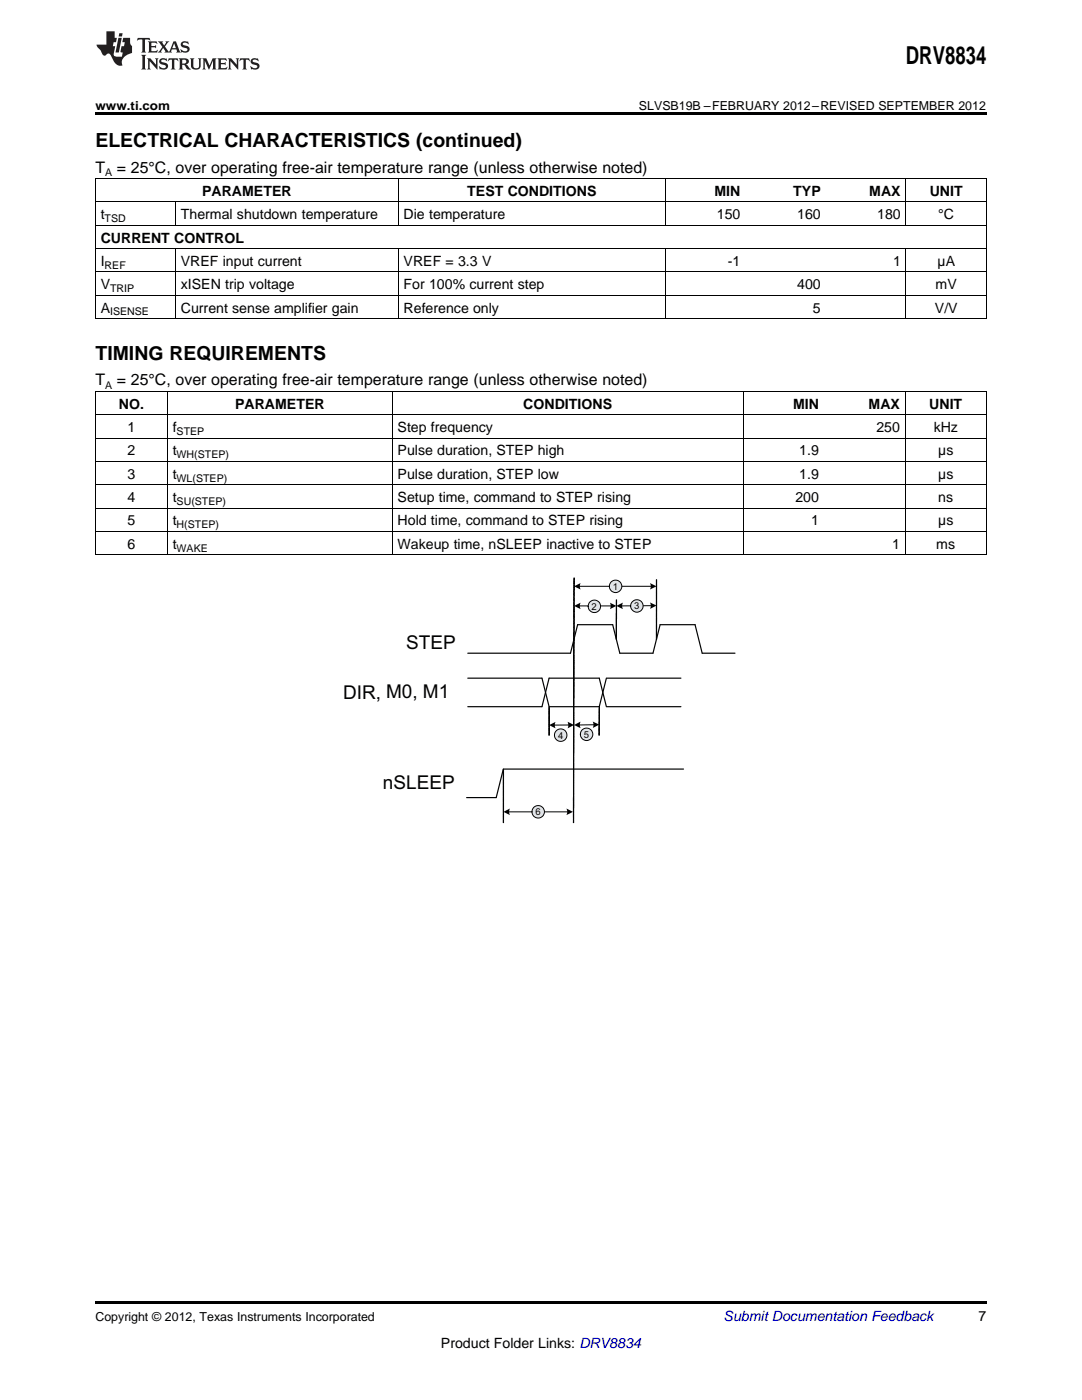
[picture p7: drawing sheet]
<svg xmlns="http://www.w3.org/2000/svg" width="216mm" height="279mm" viewBox="0 0 216 279" stroke-linecap="round" stroke-linejoin="round" font-family="sans-serif">
<path d="M93.3 130.4h20.5l1.5-5.7h7l1.4 5.7h6.6l1.4-5.7h7l1.4 5.7h6.6" fill="none" stroke="#010202" stroke-width=".24"/>
<path d="M122.9 127.4l.1 .2zM122.9 127.2l.1 .2zM122.9 127l.1 .1zM122.9 126.8l.1 .1zM122.9 126.5l.1 .2zM122.9 126.3l.1 .1zM122.9 126.1l.1 .1zM122.9 125.9l.1 .1zM122.9 125.6l.1 .2zM122.9 125.4l.1 .1zM123 125.2v.1zM122.9 125l.1 .1zM122.9 124.7l.1 .2zM123 124.5v.1zM122.9 124.3l.1 .1zM123 124v.2zM122.9 123.8l.1 .2zM122.9 123.6l.1 .1zM122.9 123.4l.1 .1zM123 123.1v.2zM123 122.9v.1zM123 122.7v.1zM122.9 122.5l.1 .1zM123 122.2v.2zM123 122v.1zM123 121.8v.1zM123 121.5v.2zM123 121.3v.1zM123 121.1v.1zM123 120.9v.1zM123 120.6v.2zM123 120.4v.1zM123 120.2v.1zM123 119.9v.2zM123 119.7v.2z" fill-rule="evenodd" fill="#010202"/>
<g fill="none" stroke="#010202" stroke-width=".2">
<path d="M123 119.7v.2zM123 119.9v.2zM122.9 127.4l.1 .2zM122.9 127.2l.1 .2zM122.9 127l.1 .1zM122.9 126.8l.1 .1zM122.9 126.5l.1 .2zM122.9 126.3l.1 .1zM122.9 126.1l.1 .1zM122.9 125.9l.1 .1zM122.9 125.6l.1 .2zM122.9 125.4l.1 .1z"/>
<path d="M122.9 125l.1 .1zM122.9 124.7l.1 .2zM122.9 124.3l.1 .1zM122.9 123.8l.1 .2zM122.9 123.6l.1 .1zM122.9 123.4l.1 .1zM122.9 122.5l.1 .1zM123 125.2v.1zM123 124v.2zM123 123.1v.2zM123 122.9v.1zM123 122.2v.2z"/>
<path d="M123 122v.1zM123 121.8v.1zM123 121.5v.2zM123 121.3v.1zM123 120.9v.1zM123 120.6v.2zM123 120.4v.1zM123 120.2v.1zM123 124.5v.1zM123 122.7v.1zM123 121.1v.1z"/>
</g>
<path d="M114.4 164l.1 .2zM114.5 163.8v.2zM114.4 163.6l.1 .1zM114.5 163.4v.1zM114.5 163.1v.2zM114.4 162.9l.1 .1zM114.5 162.7v.1zM114.4 162.5l.1 .1zM114.5 162.2v.2zM114.5 162v.1zM114.4 161.8l.1 .1zM114.5 161.5v.2zM114.4 161.3l.1 .2zM114.5 161.1v.1zM114.5 160.8v.2zM114.4 160.6l.1 .2zM114.5 160.4v.2zM114.4 160.2l.1 .1zM114.5 159.9v.2zM114.5 159.7v.2zM114.4 159.5l.1 .1zM114.5 159.2v.2zM114.4 159l.1 .2zM114.5 158.8v.1zM114.5 158.6v.1zM114.4 158.3l.1 .2zM114.5 158.1v.2zM114.4 157.9l.1 .1zM114.5 157.7v.1zM114.5 157.4v.2zM114.4 157.2l.1 .2zM114.5 157v.1zM114.4 156.8l.1 .1zM114.5 156.5v.2zM114.5 156.3v.2zM114.4 156.1l.1 .1zM114.5 155.8v.2zM114.4 155.6l.1 .2zM114.5 155.4v.1zM114.5 155.1v.2zM114.4 154.9l.1 .2zM114.4 154.7l.1 .2zM114.4 154.5l.1 .1zM114.4 154.3l.1 .1zM114.4 154l.1 .2zM114.4 153.8l.1 .1zM114.5 153.6v.1zM114.5 153.3v.2zM114.5 153.1v.1zM114.5 152.9v.1zM114.5 152.7v.1zM114.5 152.4v.2zM114.5 152.2v.1zM114.4 152l.1 .1zM114.5 151.8v.1zM114.5 151.5v.2zM114.5 151.3v.1zM114.5 151.1v.1zM114.4 150.9l.1 .1zM114.4 150.6l.1 .2zM114.5 150.4v.1zM114.5 150.2v.1zM114.5 149.9v.2zM114.5 149.7v.1zM114.4 149.5l.1 .1zM114.5 149.2v.2zM114.5 149v.2zM114.5 148.8v.1zM114.5 148.6v.1zM114.5 148.3v.2zM114.5 148.1v.1zM114.5 147.9v.1zM114.5 147.7v.1zM114.5 147.4v.2zM114.5 147.2v.1zM114.5 147v.1zM114.5 146.8v.1zM114.5 146.5v.2zM114.5 146.3v.1zM114.5 146.1v.1zM114.5 145.8v.2zM114.5 145.6v.2zM114.5 145.4v.1zM114.5 145.1v.2zM114.5 144.9v.2zM114.5 144.7v.1zM114.5 144.5v.1zM114.5 144.2v.2zM114.5 144v.1zM114.5 143.8v.1zM114.5 143.5v.2zM114.5 143.3v.2zM114.5 143.1v.1zM114.5 142.9v.1zM114.5 142.7v.1zM114.5 142.4v.2zM114.5 142.2v.1zM114.5 142v.1zM114.5 141.8v.1zM114.5 141.5v.2zM114.5 141.3v.1zM114.5 141.1v.1zM114.5 140.8v.2zM114.5 140.6v.1zM114.5 140.4v.1zM114.5 140.2v.1zM114.5 139.9v.2zM114.5 139.7v.1zM114.5 139.5v.1zM114.5 139.3v.1zM114.5 139v.1zM114.5 138.8v.1zM114.5 138.6v.1zM114.5 138.1v.1zM114.5 137.9v.1zM114.5 137.7v.1zM114.5 137.4v.1zM114.5 137.2v.1zM114.5 136.9v.2zM114.5 136.7v.2zM114.5 136.5v.1zM114.5 136.3v.1zM114.5 136v.2zM114.5 135.8v.2zM114.5 135.6v.1zM114.5 135.3v.2zM114.5 135.1v.2zM114.5 134.9v.1zM114.5 134.7v.1zM114.5 134.4v.2zM114.5 134.2v.2zM114.5 134v.1zM114.5 133.8v.1zM114.5 133.5v.2zM114.5 133.3v.1zM114.5 133.1v.1zM114.5 132.9v.1zM114.5 132.6v.2zM114.5 132.4v.1zM114.5 132.2v.1zM114.5 132v.1zM114.5 131.7v.2zM114.5 131.5v.1zM114.5 131.2v.2zM114.5 131v.2zM114.5 130.8v.2zM114.5 130.6v.1zM114.5 130.3v.2zM114.5 130.1v.2zM114.5 129.9v.1zM114.5 129.7v.1zM114.5 129.5v.1zM114.5 129.2v.1zM114.5 129v.1zM114.5 128.8v.1zM114.5 128.5v.2zM114.5 128.3v.1zM114.5 128.1v.1zM114.5 127.9v.1zM114.5 127.6v.2zM114.5 127.4v.1zM114.5 127.2v.1zM114.5 126.9v.2zM114.5 126.7v.2zM114.5 126.5v.1zM114.5 126.2v.2zM114.5 126v.2zM114.5 125.8v.1zM114.5 125.5v.2zM114.5 125.3v.2zM114.5 125.1v.2zM114.5 124.9v.1zM114.5 124.6v.2zM114.5 124.4v.2zM114.5 124.2v.1zM114.5 124v.1zM114.5 123.7v.2zM114.5 123.5v.2zM114.5 123.3v.1zM114.5 123.1l.1 .1zM114.5 122.8v.2zM114.5 122.6l.1 .1zM114.5 122.4l.1 .1zM114.5 122.1v.2zM114.5 121.9l.1 .2zM114.5 121.7v.1zM114.5 121.5l.1 .1zM114.5 121.3l.1 .1zM114.5 121v.2zM114.5 120.8l.1 .1zM114.5 120.6v.1zM114.5 120.3l.1 .2zM114.5 120.1l.1 .1zM114.5 119.9v.1zM114.5 119.6l.1 .2zM114.5 119.4v.2zM114.5 119.2l.1 .1zM114.5 119l.1 .1zM114.5 118.7v.2zM114.5 118.5l.1 .1zM114.5 118.3v.1zM114.5 118.1l.1 .1zM114.5 117.8l.1 .2zM114.5 117.6v.1zM114.5 117.4l.1 .1zM114.5 117.2v.1zM114.5 116.9l.1 .2zM114.5 116.7l.1 .1zM114.5 116.4v.2zM114.5 116.2l.1 .2zM114.5 116v.2zM114.5 115.8l.1 .1zM114.5 115.5l.1 .2zM114.5 115.3v.2z" fill-rule="evenodd" fill="#010202"/>
<g fill="none" stroke="#010202" stroke-width=".2">
<path d="M114.5 119.9v.1zM114.5 119.2l.1 .1zM114.5 116.7l.1 .1zM114.5 119.6l.1 .2zM114.5 119.4v.2zM114.5 119l.1 .1zM114.5 118.7v.2zM114.5 118.5l.1 .1zM114.5 118.1l.1 .1zM114.5 117.8l.1 .2zM114.5 117.4l.1 .1zM114.5 117.2v.1z"/>
<path d="M114.5 116.9l.1 .2zM114.5 116.2l.1 .2zM114.5 116v.2zM114.5 115.8l.1 .1zM114.5 115.3v.2zM114.5 118.3v.1zM114.5 117.6v.1zM114.5 116.4v.2zM114.5 115.5l.1 .2zM114.5 139.9v.2zM114.5 139.7v.1zM114.5 139.5v.1z"/>
<path d="M114.5 139.3v.1zM114.5 139v.1zM114.5 138.8v.1zM114.5 138.6v.1zM114.5 138.4h.1M114.5 138.1v.1zM114.5 137.9v.1zM114.5 137.7v.1zM114.5 137.4v.1zM114.5 137.2v.1zM114.5 136.7v.2zM114.5 136.3v.1z"/>
<path d="M114.5 135.6v.1zM114.5 135.1v.2zM114.5 134.4v.2zM114.5 134v.1zM114.5 133.3v.1zM114.5 132.9v.1zM114.5 132.6v.2zM114.5 132.4v.1zM114.5 132.2v.1zM114.5 132v.1zM114.5 131.7v.2zM114.5 129.5v.1z"/>
<path d="M114.5 128.8v.1zM114.5 127.9v.1zM114.5 127.6v.2zM114.5 127.2v.1zM114.5 126.7v.2zM114.5 126.5v.1zM114.5 136.9v.2zM114.5 136.5v.1zM114.5 136v.2zM114.5 135.8v.2zM114.5 135.3v.2zM114.5 134.9v.1z"/>
<path d="M114.5 134.7v.1zM114.5 134.2v.2zM114.5 133.8v.1zM114.5 133.5v.2zM114.5 133.1v.1zM114.5 131v.2zM114.5 130.6v.1zM114.5 129.9v.1zM114.5 128.3v.1zM114.5 126v.2zM114.5 125.3v.2zM114.5 124.9v.1z"/>
<path d="M114.5 124.2v.1zM114.5 124v.1zM114.5 123.7v.2zM114.5 123.1l.1 .1zM114.5 122.8v.2zM114.5 122.6l.1 .1zM114.5 121.9l.1 .2zM114.5 121.7v.1zM114.5 121.5l.1 .1zM114.5 121.3l.1 .1zM114.5 121v.2zM114.5 131.5v.1z"/>
<path d="M114.5 131.2v.2zM114.5 130.8v.2zM114.5 130.3v.2zM114.5 130.1v.2zM114.5 129.7v.1zM114.5 129.2v.1zM114.5 129v.1zM114.5 128.5v.2zM114.5 128.1v.1zM114.5 127.4v.1zM114.5 126.9v.2zM114.5 126.2v.2z"/>
<path d="M114.5 125.8v.1zM114.5 125.5v.2zM114.5 125.1v.2zM114.5 124.6v.2zM114.5 124.4v.2zM114.5 123.5v.2zM114.5 123.3v.1zM114.5 122.4l.1 .1zM114.5 122.1v.2zM114.5 120.8l.1 .1zM114.5 120.6v.1zM114.5 120.3l.1 .2z"/>
<path d="M114.5 120.1l.1 .1zM114.4 159.5l.1 .1zM114.4 159l.1 .2zM114.4 158.3l.1 .2zM114.4 157.9l.1 .1zM114.4 157.2l.1 .2zM114.4 156.8l.1 .1zM114.4 156.1l.1 .1zM114.4 155.6l.1 .2zM114.4 154.9l.1 .2zM114.4 154.7l.1 .2zM114.4 154.5l.1 .1z"/>
<path d="M114.4 154.3l.1 .1zM114.4 154l.1 .2zM114.4 153.8l.1 .1zM114.4 152l.1 .1zM114.4 150.9l.1 .1zM114.4 150.6l.1 .2zM114.4 149.5l.1 .1zM114.5 159.9v.2zM114.5 159.7v.2zM114.5 159.2v.2zM114.5 158.8v.1zM114.5 158.6v.1z"/>
<path d="M114.5 158.1v.2zM114.5 157.7v.1zM114.5 157.4v.2zM114.5 157v.1zM114.5 156.5v.2zM114.5 156.3v.2zM114.5 155.8v.2zM114.5 155.4v.1zM114.5 155.1v.2zM114.5 153.6v.1zM114.5 153.3v.2zM114.5 153.1v.1z"/>
<path d="M114.5 152.9v.1zM114.5 152.7v.1zM114.5 152.4v.2zM114.5 152.2v.1zM114.5 151.8v.1zM114.5 151.5v.2zM114.5 151.3v.1zM114.5 151.1v.1zM114.5 150.4v.1zM114.5 150.2v.1zM114.5 149.9v.2zM114.5 149.7v.1z"/>
<path d="M114.5 149.2v.2zM114.5 149v.2zM114.5 148.8v.1zM114.5 148.6v.1zM114.5 148.3v.2zM114.5 148.1v.1zM114.5 147.9v.1zM114.5 147.7v.1zM114.5 147.4v.2zM114.5 147.2v.1zM114.5 147v.1zM114.5 146.8v.1z"/>
<path d="M114.5 146.5v.2zM114.5 146.3v.1zM114.5 146.1v.1zM114.5 145.8v.2zM114.5 145.6v.2zM114.5 145.4v.1zM114.5 144.9v.2zM114.5 144.7v.1zM114.5 144.5v.1zM114.5 144.2v.2zM114.5 143.5v.2zM114.5 143.3v.2z"/>
<path d="M114.5 143.1v.1zM114.5 142.9v.1zM114.5 142.7v.1zM114.5 142.4v.2zM114.5 142.2v.1zM114.5 142v.1zM114.5 141.8v.1zM114.5 141.5v.2zM114.5 141.3v.1zM114.5 141.1v.1zM114.5 140.8v.2zM114.5 140.6v.1z"/>
<path d="M114.5 140.4v.1zM114.5 140.2v.1zM114.5 145.1v.2zM114.5 144v.1zM114.5 143.8v.1zM114.4 163.6l.1 .1zM114.4 164l.1 .2zM114.4 162.9l.1 .1zM114.4 162.5l.1 .1zM114.4 161.8l.1 .1zM114.4 161.3l.1 .2zM114.4 160.6l.1 .2z"/>
<path d="M114.4 160.2l.1 .1zM114.5 163.8v.2zM114.5 163.4v.1zM114.5 163.1v.2zM114.5 162.7v.1zM114.5 162.2v.2zM114.5 162v.1zM114.5 161.5v.2zM114.5 161.1v.1zM114.5 160.8v.2zM114.5 160.4v.2z"/>
</g>
<path d="M131 127.5v.1zM131 127.2v.2zM131 127v.2zM131 126.8v.1zM131 126.6v.1zM131 126.3v.2zM131 126.1v.1zM131 125.9v.1zM131 125.6v.2zM131 125.4v.1zM131 125.2v.1zM131 125v.1zM131 124.7v.2zM131 124.5v.1zM131 124.3v.1zM131 124.1v.1zM131 123.8v.2zM131 123.6v.1zM131 123.4v.1zM131 123.1v.2zM131 122.9v.2zM131 122.7v.1zM131 122.4v.2zM131 122.2v.2zM131 122v.1zM131 121.8v.1zM131 121.5v.2zM131 121.3v.2zM131 121.1v.1zM131 120.9v.1zM131 120.6v.2zM131 120.4v.1zM131 120.2v.1zM131 120v.1zM131 119.7v.2zM131 119.5v.1zM131 119.3v.1zM131 119v.2zM131 118.8v.2zM131 118.6v.1zM131 118.3v.2zM131 118.1v.2zM131 117.9v.2zM131 117.7v.1zM131 117.5v.1zM131 117.2v.2zM131 117v.1zM131 116.7v.2zM131 116.6v.1zM131 116.3v.1zM131 116.1v.1zM131 115.9v.1z" fill-rule="evenodd" fill="#010202"/>
<g fill="none" stroke="#010202" stroke-width=".2">
<path d="M131 119.3v.1zM131 117.9v.2zM131 117.2v.2zM131 116.6v.1zM131 116.3v.1zM131 116.1v.1zM131 115.9v.1zM131 120v.1zM131 118.8v.2zM131 118.6v.1zM131 118.1v.2zM131 117.7v.1z"/>
<path d="M131 117.5v.1zM131 117v.1zM131 115.7h.1M131 119.7v.2zM131 119.5v.1zM131 119v.2zM131 118.3v.2zM131 116.7v.2zM115.5 120.9h6.5M131 127.5v.1zM131 127.2v.2zM131 126.8v.1z"/>
<path d="M131 126.6v.1zM131 126.3v.2zM131 126.1v.1zM131 125.9v.1zM131 125.6v.2zM131 125.2v.1zM131 125v.1zM131 124.5v.1zM131 124.1v.1zM131 123.8v.2zM131 123.6v.1zM131 123.4v.1z"/>
<path d="M131 122.9v.2zM131 122.7v.1zM131 122.2v.2zM131 122v.1zM131 121.8v.1zM131 121.5v.2zM131 121.3v.2zM131 121.1v.1zM131 120.9v.1zM131 120.6v.2zM131 120.4v.1zM131 127v.2z"/>
<path d="M131 125.4v.1zM131 124.7v.2zM131 124.3v.1zM131 123.1v.2zM131 122.4v.2zM131 120.2v.1z"/>
</g>
<g fill="#010202">
<path d="M114.5 120.9l1.4-.6a1.32 1.32 0 0 0 0 1.3z" fill-rule="evenodd"/>
<path d="M121.7 120.3l1.3 .6-1.3 .7 .2-.7z" fill-rule="evenodd"/>
</g>
<path d="M130 120.9h-6" fill="none" stroke="#010202" stroke-width=".2"/>
<g fill="#010202">
<path d="M123 120.9l1.3-.6a1.36 1.36 0 0 0 0 1.3z" fill-rule="evenodd"/>
<path d="M129.7 120.2l1.3 .7-1.3 .6a1.41 1.41 0 0 0 0-1.3z" fill-rule="evenodd"/>
</g>
<circle cx="118.6" cy="121" r="1.25" fill="#dfe6ec"/>
<circle cx="118.6" cy="121" r="1.25" fill="none" stroke="#010202" stroke-width=".2"/>
<circle cx="127.1" cy="120.9" r="1.25" fill="#dfe6ec"/>
<g fill="none" stroke="#010202" stroke-width=".2">
<path d="M115.5 117h14.5"/>
<circle cx="127.1" cy="120.9" r="1.25"/>
</g>
<g fill="#010202">
<path d="M114.5 117l1.4-.6a1.32 1.32 0 0 0 0 1.2z" fill-rule="evenodd"/>
<path d="M129.7 116.4l1.3 .6-1.3 .6a1.32 1.32 0 0 0 0-1.2z" fill-rule="evenodd"/>
</g>
<circle cx="122.8" cy="117" r="1.24" fill="#dfe6ec"/>
<circle cx="122.8" cy="117" r="1.24" fill="none" stroke="#010202" stroke-width=".2"/>
<path d="M93.3 135.3h14.8l1.5 5.7h10l1.4-5.7M121.1 135.3h14.8M93.3 141h14.8l1.5-5.7h10l1.4 5.7M121.1 141h14.8" fill="none" stroke="#010202" stroke-width=".24"/>
<path d="M109.5 146.6l.1 .2zM109.5 146.4l.1 .1zM109.5 146.2l.1 .1zM109.5 145.9l.1 .2zM109.5 145.7l.1 .1zM109.5 145.5l.1 .1zM109.5 145.3l.1 .1zM109.5 145l.1 .2zM109.5 144.8l.1 .1zM109.5 144.6l.1 .1zM109.5 144.4l.1 .1zM109.5 144.1l.1 .2zM109.5 143.9l.1 .1zM109.5 143.6l.1 .2zM109.5 143.5l.1 .1zM109.5 143.2l.1 .1zM109.5 143l.1 .1zM109.5 142.8l.1 .1zM109.5 142.5l.1 .1zM109.5 142.3l.1 .1zM109.5 142.1l.1 .1zM109.5 141.9l.1 .1zM109.5 141.6l.1 .1zM109.5 141.4l.1 .1zM109.5 141.2l.1 .1z" fill-rule="evenodd" fill="#010202"/>
<g fill="none" stroke="#010202" stroke-width=".2">
<path d="M109.5 146.6l.1 .2zM109.5 146.4l.1 .1zM109.5 146.2l.1 .1zM109.5 145.7l.1 .1zM109.5 145.5l.1 .1zM109.5 145.3l.1 .1zM109.5 145l.1 .2zM109.5 144.6l.1 .1zM109.5 144.4l.1 .1zM109.5 144.1l.1 .2zM109.5 143.9l.1 .1zM109.5 143.5l.1 .1z"/>
<path d="M109.5 143.2l.1 .1zM109.5 143l.1 .1zM109.5 142.8l.1 .1zM109.5 142.3l.1 .1zM109.5 142.1l.1 .1zM109.5 141.9l.1 .1zM109.5 141.6l.1 .1zM109.5 141.2l.1 .1zM109.5 145.9l.1 .2zM109.5 144.8l.1 .1zM109.5 143.6l.1 .2zM109.5 142.5l.1 .1z"/>
<path d="M109.5 141.4l.1 .1z"/>
</g>
<path d="M119.5 146.6l.1 .2zM119.5 146.4v.1zM119.5 146.2l.1 .1zM119.5 145.9l.1 .2zM119.5 145.7v.1zM119.5 145.5l.1 .1zM119.5 145.3l.1 .1zM119.5 145l.1 .2zM119.5 144.8l.1 .1zM119.5 144.6l.1 .1zM119.5 144.4l.1 .1zM119.5 144.1l.1 .2zM119.5 143.9l.1 .1zM119.6 143.6v.2zM119.6 143.4v.2zM119.5 143.2l.1 .1zM119.5 143l.1 .1zM119.5 142.7l.1 .2zM119.6 142.5v.1zM119.6 142.3v.1zM119.6 142.1v.1zM119.6 141.8v.2zM119.6 141.6v.1zM119.6 141.4v.1zM119.6 141.1v.2z" fill-rule="evenodd" fill="#010202"/>
<g fill="none" stroke="#010202" stroke-width=".2">
<path d="M113.6 144.7h-3.1M119.5 146.6l.1 .2zM119.5 146.4v.1zM119.5 146.2l.1 .1zM119.5 145.9l.1 .2zM119.5 145.5l.1 .1zM119.5 145.3l.1 .1zM119.5 145l.1 .2zM119.5 144.8l.1 .1zM119.5 144.6l.1 .1zM119.5 144.4l.1 .1zM119.5 144.1l.1 .2z"/>
<path d="M119.5 145.7v.1zM119.5 143.9l.1 .1zM119.5 143.2l.1 .1zM119.5 143l.1 .1zM119.5 142.7l.1 .2zM119.6 143.6v.2zM119.6 143.4v.2zM119.6 142.1v.1zM119.6 141.6v.1zM119.6 141h.1M119.6 142.5v.1zM119.6 142.3v.1z"/>
<path d="M119.6 141.8v.2zM119.6 141.4v.1zM119.6 141.1v.2z"/>
</g>
<g fill="#010202">
<path d="M109.6 144.7l1.2-.6-.1 .6 .1 .7z" fill-rule="evenodd"/>
<path d="M113.3 144l1.2 .7-1.2 .7 .1-.7z" fill-rule="evenodd"/>
</g>
<path d="M118.6 144.6l-3.1 .1" fill="none" stroke="#010202" stroke-width=".2"/>
<g fill="#010202">
<path d="M114.5 144.7l1.3-.7a1.45 1.45 0 0 0 .1 1.3z" fill-rule="evenodd"/>
<path d="M118.3 144l1.3 .6-1.3 .7a1.41 1.41 0 0 0 0-1.3z" fill-rule="evenodd"/>
</g>
<circle cx="111.9" cy="146.7" r="1.25" fill="#dfe6ec"/>
<circle cx="111.9" cy="146.7" r="1.25" fill="none" stroke="#010202" stroke-width=".2"/>
<circle cx="117" cy="146.5" r="1.24" fill="#dfe6ec"/>
<circle cx="117" cy="146.5" r="1.24" fill="none" stroke="#010202" stroke-width=".2"/>
<path d="M100.4 153.5l-1.4 5.7h-5.9M100.5 153.5h35.9" fill="none" stroke="#010202" stroke-width=".24"/>
<path d="M100.4 164l.1 .2zM100.4 163.8l.1 .2zM100.4 163.6l.1 .1zM100.4 163.4l.1 .1zM100.4 163.1l.1 .2zM100.4 162.9l.1 .1zM100.4 162.7l.1 .1zM100.4 162.5l.1 .1zM100.4 162.2l.1 .2zM100.4 162l.1 .1zM100.4 161.8l.1 .1zM100.4 161.6l.1 .1zM100.4 161.3l.1 .2zM100.4 161.1l.1 .1zM100.4 160.9l.1 .1zM100.4 160.6l.1 .2zM100.4 160.4l.1 .2zM100.4 160.2l.1 .1zM100.4 160l.1 .1zM100.4 159.7l.1 .2zM100.4 159.5l.1 .1zM100.4 159.3l.1 .1zM100.4 159l.1 .2zM100.4 158.8l.1 .1zM100.4 158.6l.1 .1zM100.4 158.3l.1 .2zM100.4 158.1l.1 .2zM100.4 157.9l.1 .1zM100.4 157.7l.1 .1zM100.4 157.4l.1 .2zM100.4 157.2l.1 .2zM100.4 157l.1 .1zM100.4 156.8l.1 .1zM100.4 156.5l.1 .2zM100.4 156.3l.1 .2zM100.4 156.1l.1 .1zM100.4 155.9l.1 .1zM100.4 155.6l.1 .2zM100.4 155.4l.1 .1zM100.4 155.2l.1 .1zM100.4 154.9l.1 .2zM100.4 154.7l.1 .2zM100.4 154.5l.1 .1zM100.4 154.3l.1 .1zM100.4 154l.1 .2zM100.4 153.8l.1 .1zM100.4 153.6l.1 .1z" fill-rule="evenodd" fill="#010202"/>
<g fill="none" stroke="#010202" stroke-width=".2">
<path d="M100.4 160l.1 .1zM100.4 159.7l.1 .2zM100.4 159.5l.1 .1zM100.4 159.3l.1 .1zM100.4 159l.1 .2zM100.4 158.8l.1 .1zM100.4 158.6l.1 .1zM100.4 158.3l.1 .2zM100.4 158.1l.1 .2zM100.4 157.9l.1 .1zM100.4 157.7l.1 .1zM100.4 157.4l.1 .2z"/>
<path d="M100.4 157.2l.1 .2zM100.4 157l.1 .1zM100.4 156.8l.1 .1zM100.4 156.5l.1 .2zM100.4 156.3l.1 .2zM100.4 156.1l.1 .1zM100.4 155.9l.1 .1zM100.4 155.6l.1 .2zM100.4 155.4l.1 .1zM100.4 155.2l.1 .1zM100.4 154.9l.1 .2zM100.4 154.7l.1 .2z"/>
<path d="M100.4 154.5l.1 .1zM100.4 154.3l.1 .1zM100.4 154l.1 .2zM100.4 153.8l.1 .1zM100.4 153.6l.1 .1zM100.4 164l.1 .2zM100.4 163.8l.1 .2zM100.4 163.6l.1 .1zM100.4 163.4l.1 .1zM100.4 163.1l.1 .2zM100.4 162.9l.1 .1zM100.4 162.7l.1 .1z"/>
<path d="M100.4 162.5l.1 .1zM100.4 162.2l.1 .2zM100.4 162l.1 .1zM100.4 161.8l.1 .1zM100.4 161.6l.1 .1zM100.4 161.3l.1 .2zM100.4 161.1l.1 .1zM100.4 160.9l.1 .1zM100.4 160.6l.1 .2zM100.4 160.4l.1 .2zM100.4 160.2l.1 .1zM101.4 162h11.9"/>
</g>
<g fill="#010202">
<path d="M100.5 162l1.2-.6-.1 .6 .1 .7z" fill-rule="evenodd"/>
<path d="M113 161.4l1.3 .6-1.3 .7a1.36 1.36 0 0 0 0-1.3z" fill-rule="evenodd"/>
</g>
<circle cx="107.4" cy="162" r="1.24" fill="#dfe6ec"/>
<circle cx="107.4" cy="162" r="1.24" fill="none" stroke="#010202" stroke-width=".2"/>
<g fill="#231f20">
<path d="M27.5 7.6l-.1 .5 .4-.2h.6v.1v2.1l-.2 .4h1l-.3-.4v-2.1l.1-.1h.5l.5 .2-.2-.5zM29.5 8.3l.2 .3v1.5l-.2 .4h1.8l.2-.6a1.04 1.04 0 0 1-1.3 .2v-.7h.6l.3 .2v-.6l-.3 .2h-.6v-.6l.8-.1 .4 .3-.2-.5zM31.5 8.3l.9 1.1-.9 1.1h.8l-.2-.2 .5-.7 .4 .7-.2 .2h1.5l-.1-.2 .1-.4h.9l.1 .4-.2 .2h1l-.3-.3-.7-1.9h-.5l-.9 2-.8-1 .9-1h-.8l.1 .3-.3 .5-.4-.6 .2-.2zM34.7 8.6l.4 1h-.7zM36.3 8.4a.63 .63 0 0 0-.2 .7 .63 .63 0 0 0 .6 .4l.6 .2 .1 .2a.75 .75 0 0 1-.7 .4 .75 .75 0 0 1-.6-.5l.1 .7 .1-.1a1.11 1.11 0 0 0 1.5-.6 1.13 1.13 0 0 0-1.2-.8l-.1-.4a1.04 1.04 0 0 1 1.2 .2l-.2-.5-.1 .1-.5-.2zM28.2 10.9l.2 .4v2.2l-.2 .4h1l-.3-.4v-2.2l.3-.4zM29.3 11.6l.3 .4v1.5l-.3 .4h.8l-.2-.4v-1.3l1.5 1.7v-1.9l.2-.4h-.7l.2 .4v.9l-1.1-1.3zM32 11.8a.62 .62 0 0 0-.2 .7 .62 .62 0 0 0 .6 .4l.6 .1 .1 .3a.76 .76 0 0 1-.7 .3 .76 .76 0 0 1-.6-.4l.1 .7 .1-.1a1.11 1.11 0 0 0 1.5-.6 1.13 1.13 0 0 0-1.2-.8l-.1-.4a1.04 1.04 0 0 1 1.2 .2l-.2-.6-.1 .1-.5-.1zM33.7 11.6l-.2 .6a.61 .61 0 0 1 .8-.3v1.6l-.2 .4h.9l-.2-.4v-1.6a.63 .63 0 0 1 .8 .3l-.2-.6zM35.6 11.6l.3 .4v1.5l-.3 .4h1l-.2-.2v-.8l.5 .2a.76 .76 0 0 0 1.2 .7l-1-1a.58 .58 0 0 0 .6-.5 .58 .58 0 0 0-.5-.6zM36.4 11.9h.1a.45 .45 0 0 1 .5 .1 .45 .45 0 0 1 .1 .5l-.7 .2zM37.9 11.6l.2 .2a2.17 2.17 0 0 0 .3 1.9 .99 .99 0 0 0 1.6-.6v-1.1l.2-.4h-.7l.2 .2a1.92 1.92 0 0 1-.2 1.8 .6 .6 0 0 1-.9-.5v-1.1l.2-.4zM40.4 11.6l.2 .4v1.5l-.2 .4h.7l-.2-.4v-1.4l.8 1.8 .8-1.8v1.4l-.2 .4h.9l-.2-.4v-1.5l.2-.4h-.8l-.6 1.5-.6-1.5zM43.4 11.6l.2 .4v1.5l-.2 .4h1.8l.2-.6a1.04 1.04 0 0 1-1.3 .1v-.6h.5l.4 .2v-.6l-.4 .2h-.5v-.7h.8l.3 .3-.1-.6zM45.5 11.6l.2 .4v1.5l-.2 .4h.7l-.2-.4v-1.3l1.5 1.7v-1.9l.2-.4h-.7l.2 .4v.9l-1.1-1.3zM47.9 11.6l-.1 .6a.61 .61 0 0 1 .8-.3v1.6l-.3 .4h1l-.3-.4 .1-1.6a.63 .63 0 0 1 .7 .3l-.1-.6zM50.2 11.8a.62 .62 0 0 0-.2 .7 .62 .62 0 0 0 .6 .4l.6 .1 .2 .3a.76 .76 0 0 1-.8 .3 .76 .76 0 0 1-.6-.4l.1 .7 .2-.1a1.11 1.11 0 0 0 1.5-.6 1.13 1.13 0 0 0-1.3-.8l-.1-.4a1.04 1.04 0 0 1 1.2 .2l-.1-.6-.2 .1-.5-.1z"/>
<path d="M21.2 6.3v2.6h-1.9l.1 .4 .7 .9a.91 .91 0 0 0 1 .8 .56 .56 0 0 1 .5-.3 .56 .56 0 0 1 .5 .3l.4 .8a1.53 1.53 0 0 0 1.9 1.2 1.54 1.54 0 0 1 1-2.1l.9-.3v-1.4a1.52 1.52 0 0 1-.3-1.6h-1.4l-.2 .8h.5l-.2 .8h-.4l-.2 1v.2l.4 .1-.2 .8a1.93 1.93 0 0 1-1.6-.3l.3-1.8h-.5l.2-.8h.4l.2-.8h-.4v-1.3zM23.6 7.6l-.6 2.9h.7l.6-2.9zM23.8 6.6l-.1 .7h.6l.2-.7z"/>
</g>
<path d="M19 22.5h177.8v.5h-177.8zM19 259.7h177.8v.5h-177.8z" fill="#000"/>
<g fill="none" stroke="#000" stroke-width=".2">
<path d="M19 35.6h177.8M19.1 35.7v27.9M79.4 35.7v9.3M132.8 35.7v9.3M180.8 35.7v9.3M196.8 35.7v27.9M19 58.9h177.8M19 54.3h177.8M19 49.6h177.8M19 45h177.8M19 40.3h177.8M35 40.4v4.6"/>
<path d="M35 49.7v13.9M79.4 49.7v13.9M132.8 49.7v13.9M180.8 49.7v13.9M19 78.1h177.8M19 63.6h177.8M19.1 78.2v32.6M33.4 78.2v32.6M78.2 78.2v32.6M148.3 78.2v32.6M180.6 78.2v32.6M196.8 78.2v32.6"/>
<path d="M19 96.7h177.8M19 92.1h177.8M19 87.4h177.8M19 82.8h177.8M19 110.7h177.8M19 106.1h177.8M19 101.4h177.8"/>
</g>
<text font-size="4.9" x="180.8" y="12.8">DRV8834</text>
<g font-size="3.9">
<text x="19" y="29.3">ELECTRICAL CHARACTERISTICS (continued)</text>
<text x="19" y="71.8">TIMING REQUIREMENTS</text>
</g>
<g font-size="3.8" fill="#010202">
<text x="81.1" y="129.5">STEP</text>
<text x="68.5" y="139.4">DIR, M0, M1</text>
<text x="76.4" y="157.5">nSLEEP</text>
</g>
<g font-size="3.2">
<text x="19" y="34.4">T</text>
<text x="23.3" y="34.4">= 25°C, over operating free-air temperature range (unless otherwise noted)</text>
<text x="19" y="76.9">T</text>
<text x="23.3" y="76.9">= 25°C, over operating free-air temperature range (unless otherwise noted)</text>
</g>
<g font-size="2.8">
<text x="40.3" y="39.1">PARAMETER</text>
<text x="93.2" y="39.1">TEST CONDITIONS</text>
<text x="142.6" y="39.1">MIN</text>
<text x="158.3" y="39.1">TYP</text>
<text x="173.5" y="39.1">MAX</text>
<text x="185.5" y="39.1">UNIT</text>
<text x="20.1" y="43.7">t</text>
<text x="36.1" y="43.7">Thermal shutdown temperature</text>
<text x="80.5" y="43.7">Die temperature</text>
<text x="143.1" y="43.7">150</text>
<text x="159.1" y="43.7">160</text>
<text x="175" y="43.7">180</text>
<text x="187.2" y="43.7">°C</text>
<text x="20.1" y="48.4">CURRENT CONTROL</text>
<text x="20.1" y="53.1">I</text>
<text x="36.1" y="53.1">VREF input current</text>
<text x="80.5" y="53.1">VREF = 3.3 V</text>
<text x="145.2" y="53.1">-1</text>
<text x="178.2" y="53.1">1</text>
<text x="187.1" y="53.1">µA</text>
<text x="20.1" y="57.7">V</text>
<text x="36.1" y="57.7">xISEN trip voltage</text>
<text x="80.5" y="57.7">For 100% current step</text>
<text x="159.1" y="57.7">400</text>
<text x="186.7" y="57.7">mV</text>
<text x="20.1" y="62.4">A</text>
<text x="36.1" y="62.4">Current sense amplifier gain</text>
<text x="80.5" y="62.4">Reference only</text>
<text x="162.2" y="62.4">5</text>
<text x="186.5" y="62.4">V/V</text>
<text x="23.7" y="81.6">NO.</text>
<text x="46.9" y="81.6">PARAMETER</text>
<text x="104.4" y="81.6">CONDITIONS</text>
<text x="158.3" y="81.6">MIN</text>
<text x="173.3" y="81.6">MAX</text>
<text x="185.4" y="81.6">UNIT</text>
<text x="25.4" y="86.2">1</text>
<text x="34.5" y="86.2">f</text>
<text x="79.3" y="86.2">Step frequency</text>
<text x="174.9" y="86.2">250</text>
<text x="186.3" y="86.2">kHz</text>
<text x="25.4" y="90.9">2</text>
<text x="25.4" y="95.5">3</text>
<text x="34.5" y="90.9">t</text>
<text x="34.5" y="95.5">t</text>
<text x="79.3" y="90.9">Pulse duration, STEP high</text>
<text x="79.3" y="95.5">Pulse duration, STEP low</text>
<text x="159.5" y="90.9">1.9</text>
<text x="159.5" y="95.5">1.9</text>
<text x="187.2" y="90.9">µs</text>
<text x="187.2" y="95.5">µs</text>
<text x="25.4" y="100.2">4</text>
<text x="34.5" y="100.2">t</text>
<text x="79.3" y="100.2">Setup time, command to STEP rising</text>
<text x="158.7" y="100.2">200</text>
<text x="187.2" y="100.2">ns</text>
<text x="25.4" y="104.8">5</text>
<text x="34.5" y="104.8">t</text>
<text x="79.3" y="104.8">Hold time, command to STEP rising</text>
<text x="161.9" y="104.8">1</text>
<text x="187.2" y="104.8">µs</text>
<text x="25.4" y="109.5">6</text>
<text x="34.5" y="109.5">t</text>
<text x="79.3" y="109.5">Wakeup time, nSLEEP inactive to STEP</text>
<text x="178" y="109.5">1</text>
<text x="186.8" y="109.5">ms</text>
<text x="195.3" y="263.6">7</text>
<text x="88" y="269">Product Folder Links: DRV8834</text>
</g>
<text font-size="2.8" fill="#0000c8" x="144.4" y="263.6">Submit Documentation Feedback</text>
<g font-size="2.5">
<text x="19" y="21.9">www.ti.com</text>
<text x="127.5" y="21.9">SLVSB19B –FEBRUARY 2012–REVISED SEPTEMBER 2012</text>
<text x="19" y="263.6">Copyright © 2012, Texas Instruments Incorporated</text>
</g>
<g font-size="2.1">
<text x="21" y="35.1">A</text>
<text x="20.9" y="44.3">TSD</text>
<text x="20.9" y="53.6">REF</text>
<text x="22" y="58.3">TRIP</text>
<text x="22" y="62.9">ISENSE</text>
<text x="21" y="77.5">A</text>
<text x="35.2" y="86.8">STEP</text>
<text x="35.2" y="91.4">WH(STEP)</text>
<text x="35.2" y="96.1">WL(STEP)</text>
<text x="35.2" y="100.8">SU(STEP)</text>
<text x="35.2" y="105.4">H(STEP)</text>
<text x="35.2" y="110.1">WAKE</text>
</g>
<g font-size="1.9" fill="#010202">
<text x="122.3" y="117.7">1</text>
<text x="118.1" y="121.7">2</text>
<text x="126.5" y="121.6">3</text>
<text x="111.3" y="147.4">4</text>
<text x="116.5" y="147.2">5</text>
<text x="106.8" y="162.7">6</text>
</g>
</svg>
